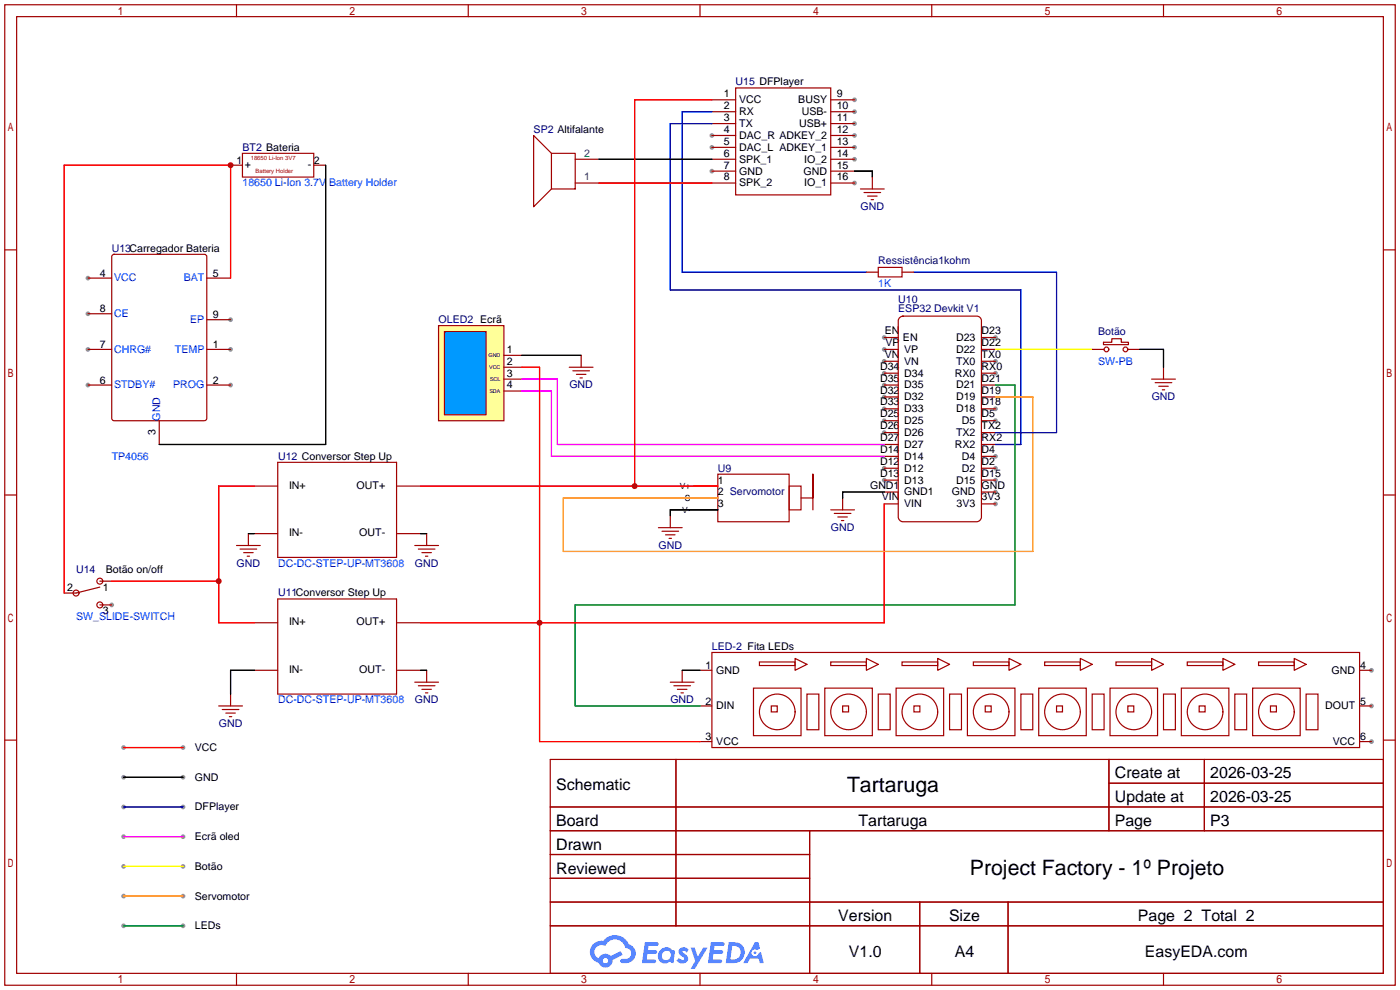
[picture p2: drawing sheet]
<svg xmlns="http://www.w3.org/2000/svg" width="299mm" height="212mm" viewBox="0 0 299 212" stroke-linecap="round" stroke-linejoin="round" font-family="sans-serif">
<g fill="#999">
<circle cx="189" cy="72.1" r=".51"/>
<circle cx="189" cy="74.7" r=".51"/>
<circle cx="189" cy="77.2" r=".51"/>
<circle cx="189" cy="79.8" r=".51"/>
<circle cx="189" cy="82.3" r=".51"/>
<circle cx="189" cy="84.8" r=".51"/>
<circle cx="189" cy="87.4" r=".51"/>
<circle cx="189" cy="89.9" r=".51"/>
<circle cx="189" cy="92.5" r=".51"/>
<circle cx="189" cy="100.1" r=".51"/>
<circle cx="189" cy="102.6" r=".51"/>
<circle cx="212.8" cy="72.1" r=".51"/>
<circle cx="212.8" cy="77.2" r=".51"/>
<circle cx="212.8" cy="79.8" r=".51"/>
<circle cx="212.8" cy="87.4" r=".51"/>
<circle cx="212.8" cy="89.9" r=".51"/>
<circle cx="212.8" cy="97.5" r=".51"/>
<circle cx="212.8" cy="100.1" r=".51"/>
<circle cx="212.8" cy="102.6" r=".51"/>
<circle cx="212.8" cy="105.2" r=".51"/>
<circle cx="212.8" cy="107.7" r=".51"/>
<circle cx="49.3" cy="74.7" r=".51"/>
<circle cx="49.3" cy="82.3" r=".51"/>
<circle cx="18.8" cy="59.4" r=".51"/>
<circle cx="18.8" cy="67.1" r=".51"/>
<circle cx="18.8" cy="74.7" r=".51"/>
<circle cx="18.8" cy="82.3" r=".51"/>
<circle cx="49.3" cy="68.3" r=".51"/>
<circle cx="23.9" cy="129.3" r=".51"/>
<circle cx="152.1" cy="29" r=".51"/>
<circle cx="152.1" cy="31.5" r=".51"/>
<circle cx="152.1" cy="36.6" r=".51"/>
<circle cx="182.6" cy="21.3" r=".51"/>
<circle cx="182.6" cy="23.9" r=".51"/>
<circle cx="182.6" cy="26.4" r=".51"/>
<circle cx="182.6" cy="29" r=".51"/>
<circle cx="182.6" cy="31.5" r=".51"/>
<circle cx="182.6" cy="34" r=".51"/>
<circle cx="182.6" cy="39.1" r=".51"/>
<circle cx="293.1" cy="150.9" r=".51"/>
<circle cx="293.1" cy="158.5" r=".51"/>
<circle cx="293.1" cy="143.3" r=".51"/>
<circle cx="39.1" cy="159.8" r=".51"/>
<circle cx="26.4" cy="159.8" r=".51"/>
<circle cx="39.1" cy="172.5" r=".51"/>
<circle cx="26.4" cy="172.5" r=".51"/>
<circle cx="39.1" cy="185.2" r=".51"/>
<circle cx="26.4" cy="185.2" r=".51"/>
<circle cx="39.1" cy="166.1" r=".51"/>
<circle cx="26.4" cy="166.1" r=".51"/>
<circle cx="26.4" cy="178.8" r=".51"/>
<circle cx="39.1" cy="178.8" r=".51"/>
<circle cx="39.1" cy="191.5" r=".51"/>
<circle cx="26.4" cy="191.5" r=".51"/>
<circle cx="26.4" cy="197.9" r=".51"/>
<circle cx="39.1" cy="197.9" r=".51"/>
</g>
<g fill="none" stroke="#a10000" stroke-width=".25">
<path d="M1 1h297.2v209.6h-297.2zM3.6 3.6h292.1v204.4h-292.1zM50.5 1v2.6M100.1 1v2.6M149.6 1v2.6M199.1 1v2.6M248.7 1v2.6M1 53.4h2.6M295.7 53.4h2.5M1 105.8h2.6M295.7 105.8h2.5M1 158.2h2.6"/>
<path d="M295.7 158.2h2.5M117.6 162.3h178.1v45.7h-178.1zM117.6 172.5h178.1M117.6 177.5h178.1M144.5 162.3v35.6M173 177.5v30.5M237 162.3v15.2M237 167.4h58.7M257.4 162.3v15.2M117.6 182.6h55.4M117.6 192.8h178.1M117.6 187.7h55.4"/>
<path d="M117.6 197.9h178.1M196.6 192.8v15.2M215.4 192.8v15.2M50.5 208v2.6M100.1 208v2.6M149.6 208v2.6M199.1 208v2.6M248.7 208v2.6"/>
</g>
<g fill="#5487ff">
<path d="M145.3 202.7a1.3 1.3 0 0 1 1.9 .3l-.4 .6a.54 .54 0 0 0-.9-.2l.1 .2a1.34 1.34 0 0 1 .9 1.8 1.47 1.47 0 0 1-2.3-.1l.5-.6 .8 .5a.31 .31 0 0 0 .4-.3 .31 .31 0 0 0-.3-.4 1.12 1.12 0 0 1-.7-1.8z"/>
<path d="M147.6 202.5h.9l.6 2 1.2-2h.9l-2.7 4.6h-.9l1-1.7z"/>
<path d="M137.8 201.4h1.7a1.31 1.31 0 0 1 1.2 .2 .4 .4 0 0 1-.3 .5l-1.8 .1-.1 .9h1.6a.4 .4 0 0 1 .4 .4 .4 .4 0 0 1-.5 .4h-1.6l-.2 1.2h1.4a.46 .46 0 0 1 .5 0 .46 .46 0 0 1 .1 .5l-.4 .2h-2.6z"/>
<path d="M151.9 201.4h1.7a1.32 1.32 0 0 1 1.2 .2 .39 .39 0 0 1-.3 .5l-1.8 .1-.1 .9h1.6a.4 .4 0 0 1 .4 .4 .4 .4 0 0 1-.4 .4h-1.7l-.2 1.2h1.4a.46 .46 0 0 1 .5 0 .46 .46 0 0 1 .1 .5l-.4 .2h-2.6z"/>
<path d="M161.3 201.4h.8l.3 1.3-.6 .4a.75 .75 0 0 0-1.1 .3 .75 .75 0 0 0 .5 1 .75 .75 0 0 0 .9-.7l.5-.2 .6 2.3h-.8l-.3-.9h-1.8l-.5 .9h-1z"/>
<path d="M155.7 201.4l-.6 4.4h1.5a2.27 2.27 0 0 0 2.6-2.2 2.27 2.27 0 0 0-2.7-2.2zM156.5 202.1a1.5 1.5 0 0 1 1.8 1.6 1.5 1.5 0 0 1-1.9 1.4h-.3z"/>
<path d="M141.2 203a1.6 1.6 0 0 0-.3 2.3 1.6 1.6 0 0 0 2.3 .2l.7 .3 .3-2.4-.1-.3-.5-.1a1.58 1.58 0 0 0-2.4 0zM141.8 203.5a.98 .98 0 0 1 1.6 .4 .98 .98 0 0 1-1.1 1.3 .94 .94 0 0 1-.9-.7 .94 .94 0 0 1 .4-1z"/>
<path d="M126.8 201.8a2.37 2.37 0 0 0 1.1 4 1.54 1.54 0 0 0 1.8 1 1.54 1.54 0 0 0 1.2-1.6l2.2-1.1-.5-.8-2 1a1.57 1.57 0 0 0-2.7 .5 1.5 1.5 0 0 1-.7-2.1 1.5 1.5 0 0 1 2.2-.5 2.23 2.23 0 0 1 2.3-1.4 2.23 2.23 0 0 1 2 1.8 1.16 1.16 0 0 1 1.2 1.1 1.16 1.16 0 0 1-1.1 1.2h-.7a.47 .47 0 0 0-.5 .4 .47 .47 0 0 0 .4 .5 2.17 2.17 0 0 0 2.5-.9 2.17 2.17 0 0 0-.3-2.7l-.8-.4a3.2 3.2 0 0 0-5.5-.7l-1.1 .1zM128.8 205.3a.6 .6 0 0 1 1.2 0 .6 .6 0 0 1-1.2 0z"/>
<circle cx="161.4" cy="203.6" r=".28"/>
</g>
<g fill="none" stroke="#a10000" stroke-width=".25">
<path d="M157.2 18.8h20.3v22.9h-20.3zM49.3 35.3h2.5M51.8 32.8h15.3v5h-15.3zM67.1 35.3h2.5M117.9 32.8l-3.9-3.8v15.2l3.9-3.8M117.9 32.8h5v7.6h-5zM152.1 21.3h5.1M152.1 23.9h5.1M152.1 26.4h5.1M152.1 29h5.1M152.1 31.5h5.1M152.1 34h5.1"/>
<path d="M152.1 36.6h5.1M152.1 39.1h5.1M177.5 21.3h5.1M177.5 23.9h5.1M177.5 26.4h5.1M177.5 29h5.1M177.5 31.5h5.1M177.5 34h5.1M177.5 36.6h5.1M177.5 39.1h5.1M24 54.6l.4-.2h19.3l.4 .2 .1 34.8-.3 .4-19.5 .1-.5-.3zM189 72.1h3"/>
<path d="M189 74.7h3M189 77.2h3M189 79.8h3M192.3 67.9l.7-.3h15.8a1 1 0 0 1 1 1v41.9a1.07 1.07 0 0 1-1 1h-15.8a1.07 1.07 0 0 1-1-1v-41.9zM209.8 72.1h3M209.8 74.7h3M209.8 77.2h3M209.8 79.8h3M59.4 98.8h25.4v20.3h-25.4zM189 82.3h3M189 84.8h3M189 87.4h3"/>
<path d="M189 89.9h3M189 92.5h3M189 95h3M189 97.5h3M209.8 82.3h3M209.8 84.8h3M209.8 87.4h3M209.8 89.9h3M209.8 92.5h3M209.8 95h3M209.8 97.5h3M50.5 116.6h5.1"/>
<path d="M51.3 117.3h3.6M52.1 118.1h2M52.8 118.9h.5M53.1 114v2.6M54.4 103.9h5M54.4 114h5M84.9 103.9h5M84.9 114h5M88.6 116.6h5.1M89.4 117.3h3.6M90.2 118.1h2M90.9 118.9h.5"/>
<path d="M91.2 114v2.6M189 100.1h3M189 102.6h3M189 105.2h3M189 107.7h3M209.8 100.1h3M209.8 102.6h3M209.8 105.2h3M209.8 107.7h3M21.3 125.5l-5 1.2h-2.6M21.3 124.2h2.6M21.3 129.3h2.6"/>
<path d="M54.4 133.1h5M59.4 128h25.4v20.3h-25.4zM84.9 133.1h5M46.7 150.9h5.1M47.5 151.6h3.6M48.3 152.4h2M49 153.2h.5M49.3 148.3v2.6M54.4 143.3h5M84.9 143.3h5M88.6 145.8h5.1M89.4 146.6h3.6"/>
<path d="M90.2 147.3h2M90.9 148.1h.5M91.2 143.3v2.5"/>
<circle cx="16.3" cy="126.7" r=".63"/>
<circle cx="21.3" cy="129.3" r=".63"/>
<circle cx="21.3" cy="124.2" r=".63"/>
</g>
<path d="M18.8 59.4h5.1M44.2 59.4h5.1M18.8 74.7h5.1M18.8 67.1h5.1M44.2 74.7h5.1M44.2 68.3h5.1M18.8 82.3h5.1M34 89.9v5.1M44.2 82.3h5.1" fill="none" stroke="#870000" stroke-width=".25"/>
<path d="M128 39.1h24.1M49.3 59.4v-24.1h-35.6v91.4M54.4 103.9h-7.7v29.2h7.7M23.9 124.2h22.8" fill="none" stroke="#f00" stroke-width=".25"/>
<path d="M69.6 35.3v59.7h-35.6M128 34h24.1M182.6 36.6h3.8v1.2M53.1 114h1.3M89.9 114h1.3M54.4 143.3h-5.1v5M89.9 143.3h1.3" fill="none" stroke="#000" stroke-width=".25"/>
<path d="M122.9 39.1h5.1M122.9 34h5.1" fill="none" stroke="#850000" stroke-width=".25"/>
<path d="M152.1 23.9h-6.3v34.3h39.4M152.1 26.4h-8.8v35.6h74.9v33h-5.4" fill="none" stroke="#00f" stroke-width=".25"/>
<path d="M93.7 69.6h14v20.3h-14z" fill="#ff9" stroke="#a10000" stroke-width=".25"/>
<path d="M107.7 75.9h3.8M107.7 78.5h3.8M107.7 81h3.8M107.7 83.6h3.8" fill="none" stroke="#a10000" stroke-width=".25"/>
<path d="M95 70.9h8.9v17.7h-8.9z" fill="#09f" stroke="#a10000" stroke-width=".25"/>
<path d="M111.5 83.6h6.4v13.9h71.1M111.5 81h7.6v14h69.9M26.4 178.8h12.7" fill="none" stroke="#f0f" stroke-width=".25"/>
<g fill="none" stroke="#a10000" stroke-width=".25">
<path d="M186.4 37.8v2.6M183.9 40.4h5.1M184.7 41.1h3.5M185.2 58.2h2.5M185.4 41.9h2.1M186.2 42.7h.5M187.7 57.2h5.1v2h-5.1zM192.8 58.2h2.5M121.7 78.5h5M122.4 79.2h3.6M124.2 75.9v2.6M233.4 74.7h2.6"/>
<path d="M235.8 73.2h1.8v-.8h2v.8h1.6v.5h-5.4zM241 74.7h2.6M248.7 78.5v2.5M123.2 80h2M124 80.8h.5M246.1 81h5.1M246.9 81.8h3.5M247.6 82.5h2.1M248.4 83.3h.5M140.7 112.8h5.1M141.5 113.5h3.5M142.2 114.3h2.1"/>
<path d="M143 115.1h.5M143.3 110.2v2.6M153.4 101.3h15.3v10.2h-15.3zM168.7 103.9h2.5v5.1h-2.5zM171.2 106.4h2.5v-5.1v7.7M177.5 109h5.1M178.3 109.7h3.6M179.1 110.5h2M179.8 111.3h.5M180.1 106.4v2.6M152.1 139.4h138.5v20.4h-138.5zM143.3 145.8h5"/>
<path d="M144 146.6h3.6M144.8 147.3h2M145.5 148.1h.5M145.8 143.3v2.5M149.6 143.3h2.5M149.6 150.9h2.5M149.6 158.5h2.5M161 147.1h10.2v10.1h-10.2zM162.3 141.5h7.6v.7h-7.6zM164.8 150.9h1.3v1.2h-1.3zM169.9 140.7l2.6 1.3-2.6 1.3zM172.5 148.3h2.5v7.7h-2.5z"/>
<path d="M176.3 147.1h10.1v10.1h-10.1zM177.5 141.5h7.7v.7h-7.7zM180.1 150.9h1.3v1.2h-1.3zM185.2 140.7l2.5 1.3-2.5 1.3zM187.7 148.3h2.5v7.7h-2.5zM191.5 147.1h10.2v10.1h-10.2zM192.8 141.5h7.6v.7h-7.6zM195.3 150.9h1.3v1.2h-1.3zM200.4 140.7l2.5 1.3-2.5 1.3zM202.9 148.3h2.6v7.7h-2.6zM206.8 147.1h10.1v10.1h-10.1zM208 141.5h7.6v.7h-7.6z"/>
<path d="M210.6 150.9h1.2v1.2h-1.2zM215.6 140.7l2.6 1.3-2.6 1.3zM218.2 148.3h2.5v7.7h-2.5zM222 147.1h10.2v10.1h-10.2zM223.3 141.5h7.6v.7h-7.6zM225.8 150.9h1.3v1.2h-1.3zM230.9 140.7l2.5 1.3-2.5 1.3zM233.4 148.3h2.6v7.7h-2.6zM237.2 147.1h10.2v10.1h-10.2zM238.5 141.5h7.6v.7h-7.6zM241 150.9h1.3v1.2h-1.3zM246.1 140.7l2.6 1.3-2.6 1.3z"/>
<path d="M248.7 148.3h2.5v7.7h-2.5zM252.5 147.1h10.1v10.1h-10.1zM253.7 141.5h7.7v.7h-7.7zM256.3 150.9h1.3v1.2h-1.3zM261.4 140.7l2.5 1.3-2.5 1.3zM263.9 148.3h2.5v7.7h-2.5zM267.7 147.1h10.2v10.1h-10.2zM269 141.5h7.6v.7h-7.6zM271.5 150.9h1.3v1.2h-1.3zM276.6 140.7l2.5 1.3-2.5 1.3zM279.1 148.3h2.6v7.7h-2.6zM290.6 143.3h2.5"/>
<path d="M290.6 150.9h2.5M290.6 158.5h2.5"/>
<circle cx="236.5" cy="74.7" r=".51"/>
<circle cx="240.5" cy="74.7" r=".51"/>
<circle cx="166.1" cy="152.1" r="3.8"/>
<circle cx="181.4" cy="152.1" r="3.8"/>
<circle cx="196.6" cy="152.1" r="3.8"/>
<circle cx="211.8" cy="152.1" r="3.8"/>
<circle cx="227.1" cy="152.1" r="3.8"/>
<circle cx="242.3" cy="152.1" r="3.8"/>
<circle cx="257.6" cy="152.1" r="3.8"/>
<circle cx="272.8" cy="152.1" r="3.8"/>
</g>
<path d="M152.1 21.3h-16.5v82.6M111.5 78.5h3.8v80h34.3M89.9 103.9h63.5M189 107.7v25.4h-99.1M26.4 159.8h12.7" fill="none" stroke="#f00" stroke-width=".25"/>
<path d="M212.8 74.7h20.6M148.3 106.4h5.1M26.4 185.2h12.7" fill="none" stroke="#ff0" stroke-width=".25"/>
<path d="M111.5 75.9h12.7M243.6 74.7h5.1v3.8M153.4 109h-10.1v1.2M189 105.2h-8.9v1.2M145.8 143.3h3.8M26.4 166.1h12.7" fill="none" stroke="#000" stroke-width=".25"/>
<path d="M212.8 82.3h4.1v47h-94v21.6h26.7M26.4 197.9h12.7" fill="none" stroke="#008700" stroke-width=".25"/>
<path d="M212.8 84.8h7.9v33.1h-100.3v-11.5h33M26.4 191.5h12.7" fill="none" stroke="#f90" stroke-width=".25"/>
<path d="M195.3 58.2h30.5v34.3h-13M26.4 172.5h12.7" fill="none" stroke="#00f" stroke-width=".25"/>
<g fill="#c00">
<circle cx="49.3" cy="35.3" r=".63"/>
<circle cx="46.7" cy="124.2" r=".63"/>
<circle cx="115.3" cy="133.1" r=".63"/>
<circle cx="135.6" cy="103.9" r=".63"/>
</g>
<g font-size="4.5">
<text x="181" y="169.2">Tartaruga</text>
<text x="207.3" y="187">Project Factory - 1º Projeto</text>
</g>
<g font-size="3.4">
<text x="238.3" y="166.4">Create at</text>
<text x="258.7" y="166.4">2026-03-25</text>
<text x="118.9" y="168.9">Schematic</text>
<text x="238.3" y="171.4">Update at</text>
<text x="258.7" y="171.4">2026-03-25</text>
<text x="118.9" y="176.5">Board</text>
<text x="183.5" y="176.5">Tartaruga</text>
<text x="238.3" y="176.5">Page</text>
<text x="258.7" y="176.5">P3</text>
<text x="118.9" y="181.6">Drawn</text>
<text x="118.9" y="186.7">Reviewed</text>
<text x="179.2" y="196.8">Version</text>
<text x="202.8" y="196.8">Size</text>
<text x="243.2" y="196.8">Page 2 Total 2</text>
<text x="181.4" y="204.5">V1.0</text>
<text x="204.1" y="204.5">A4</text>
<text x="244.7" y="204.5">EasyEDA.com</text>
</g>
<g font-size="2.3">
<text x="154.7" y="20.8">1</text>
<text x="154.7" y="23.3">2</text>
<text x="158" y="22.1">VCC</text>
<text x="170.6" y="22.1">BUSY</text>
<text x="178.8" y="20.8">9</text>
<text x="178.8" y="23.3">10</text>
<text x="154.7" y="25.9">3</text>
<text x="154.7" y="28.4">4</text>
<text x="158" y="24.6">RX</text>
<text x="158" y="27.1">TX</text>
<text x="158" y="29.7">DAC_R ADKEY_2</text>
<text x="170.8" y="27.1">USB+</text>
<text x="171.4" y="24.6">USB-</text>
<text x="178.8" y="25.9">11</text>
<text x="178.8" y="28.4">12</text>
<text x="50.6" y="35">1</text>
<text x="67.1" y="35">2</text>
<text x="154.7" y="31">5</text>
<text x="154.7" y="33.5">6</text>
<text x="158" y="32.2">DAC_L ADKEY_1</text>
<text x="158" y="34.8">SPK_1</text>
<text x="171.9" y="34.8">IO_2</text>
<text x="178.8" y="31">13</text>
<text x="178.8" y="33.5">14</text>
<text x="52.3" y="36">+</text>
<text x="65.8" y="36">-</text>
<text x="154.7" y="36">7</text>
<text x="154.7" y="38.6">8</text>
<text x="158" y="37.3">GND</text>
<text x="158" y="39.8">SPK_2</text>
<text x="171.7" y="37.3">GND</text>
<text x="171.9" y="39.8">IO_1</text>
<text x="178.8" y="36">15</text>
<text x="178.8" y="38.6">16</text>
<text x="21.3" y="59.1">4</text>
<text x="45.5" y="59.1">5</text>
<text x="21.3" y="66.7">8</text>
<text x="45.5" y="68">9</text>
<text x="189.1" y="71.4">EN</text>
<text x="209.8" y="71.4">D23</text>
<text x="21.3" y="74.4">7</text>
<text x="45.5" y="74.4">1</text>
<text x="108.3" y="75.4">1</text>
<text x="108.3" y="77.9">2</text>
<text x="189.1" y="76.5">VN</text>
<text x="189.2" y="73.9">VP</text>
<text x="193" y="72.9">EN</text>
<text x="193.2" y="75.4">VP</text>
<text x="193.2" y="77.9">VN</text>
<text x="204.3" y="72.9">D23</text>
<text x="204.3" y="75.4">D22</text>
<text x="204.3" y="77.9">TX0</text>
<text x="209.8" y="73.9">D22</text>
<text x="209.8" y="76.5">TX0</text>
<text x="21.3" y="82">6</text>
<text x="45.5" y="82">2</text>
<text x="108.3" y="80.5">3</text>
<text x="108.3" y="83">4</text>
<text x="188.1" y="79">D34</text>
<text x="188.1" y="81.6">D35</text>
<text x="193.2" y="80.5">D34</text>
<text x="193.2" y="83">D35</text>
<text x="204.1" y="80.5">RX0</text>
<text x="204.3" y="83">D21</text>
<text x="209.8" y="79">RX0</text>
<text x="209.8" y="81.6">D21</text>
<text x="188.1" y="84.1">D32</text>
<text x="188.1" y="86.6">D33</text>
<text x="188.1" y="89.2">D25</text>
<text x="193.2" y="85.6">D32</text>
<text x="193.2" y="88.1">D33</text>
<text x="204.3" y="85.6">D19</text>
<text x="204.3" y="88.1">D18</text>
<text x="209.8" y="84.1">D19</text>
<text x="209.8" y="86.6">D18</text>
<text x="209.8" y="89.2">D5</text>
<text x="33.2" y="92.9" transform="rotate(-90 33.2 92.9)">3</text>
<text x="188.1" y="91.7">D26</text>
<text x="188.1" y="94.3">D27</text>
<text x="193.2" y="90.6">D25</text>
<text x="193.2" y="93.2">D26</text>
<text x="193.2" y="95.7">D27</text>
<text x="204.1" y="95.7">RX2</text>
<text x="204.3" y="93.2">TX2</text>
<text x="205.6" y="90.6">D5</text>
<text x="209.8" y="91.7">TX2</text>
<text x="209.8" y="94.3">RX2</text>
<text x="188.1" y="96.8">D14</text>
<text x="188.1" y="99.3">D12</text>
<text x="188.1" y="101.9">D13</text>
<text x="193.2" y="98.3">D14</text>
<text x="193.2" y="100.8">D12</text>
<text x="205.6" y="98.3">D4</text>
<text x="205.6" y="100.8">D2</text>
<text x="209.8" y="96.8">D4</text>
<text x="209.8" y="99.3">D2</text>
<text x="209.8" y="101.9">D15</text>
<text x="61.8" y="104.4">IN+</text>
<text x="76.2" y="104.4">OUT+</text>
<text x="153.4" y="103.3">1</text>
<text x="153.4" y="105.9">2 Servomotor</text>
<text x="186" y="104.4">GND1</text>
<text x="188.5" y="107">VIN</text>
<text x="193.2" y="103.3">D13</text>
<text x="193.2" y="105.9">GND1</text>
<text x="203.4" y="105.9">GND</text>
<text x="204.3" y="103.3">D15</text>
<text x="209.8" y="104.4">GND</text>
<text x="209.8" y="107">3V3</text>
<text x="153.4" y="108.4">3</text>
<text x="193.2" y="108.4">VIN</text>
<text x="204.5" y="108.4">3V3</text>
<text x="61.8" y="114.6">IN-</text>
<text x="76.8" y="114.6">OUT-</text>
<text x="22.6" y="122.4">Botão on/off</text>
<text x="14.4" y="126.2">2</text>
<text x="22" y="126.2">1</text>
<text x="22" y="131.3">3</text>
<text x="61.8" y="133.6">IN+</text>
<text x="76.2" y="133.6">OUT+</text>
<text x="61.8" y="143.8">IN-</text>
<text x="76.8" y="143.8">OUT-</text>
<text x="150.8" y="142.9">1</text>
<text x="153.1" y="144">GND</text>
<text x="284.6" y="144">GND</text>
<text x="290.7" y="142.9">4</text>
<text x="150.8" y="150.6">2</text>
<text x="153.1" y="151.6">DIN</text>
<text x="283.2" y="151.6">DOUT</text>
<text x="290.7" y="150.6">5</text>
<text x="41.7" y="160.5">VCC</text>
<text x="150.8" y="158.2">3</text>
<text x="153.1" y="159.2">VCC</text>
<text x="284.9" y="159.2">VCC</text>
<text x="290.7" y="158.2">6</text>
<text x="41.7" y="166.8">GND</text>
<text x="41.7" y="173.2">DFPlayer</text>
<text x="41.7" y="179.5">Ecrã oled</text>
<text x="41.7" y="185.9">Botão</text>
<text x="41.7" y="192.2">Servomotor</text>
<text x="41.7" y="198.6">LEDs</text>
</g>
<g font-size="2.3" fill="#000080">
<text x="157.2" y="18.3">U15 DFPlayer</text>
<text x="114" y="28.4">SP2 Altifalante</text>
<text x="51.8" y="32.2">BT2 Bateria</text>
<text x="183.9" y="44.9">GND</text>
<text x="23.9" y="53.8">U13Carregador Bateria</text>
<text x="187.7" y="56.4">Ressistência1kohm</text>
<text x="192" y="64.7">U10</text>
<text x="93.7" y="69.1">OLED2 Ecrã</text>
<text x="192" y="66.8">ESP32 Devkit V1</text>
<text x="234.7" y="71.6">Botão</text>
<text x="121.7" y="83">GND</text>
<text x="246.1" y="85.6">GND</text>
<text x="59.4" y="98.3">U12 Conversor Step Up</text>
<text x="153.4" y="100.8">U9</text>
<text x="177.6" y="113.5">GND</text>
<text x="140.7" y="117.3">GND</text>
<text x="16.3" y="122.4">U14</text>
<text x="50.6" y="121.1">GND</text>
<text x="88.7" y="121.1">GND</text>
<text x="59.4" y="127.5">U11Conversor Step Up</text>
<text x="152.1" y="138.9">LED-2 Fita LEDs</text>
<text x="46.8" y="155.4">GND</text>
<text x="88.7" y="150.3">GND</text>
<text x="143.3" y="150.3">GND</text>
</g>
<g font-size="2.3" fill="#006464">
<text x="124.8" y="33.5">2</text>
<text x="124.8" y="38.6">1</text>
</g>
<g font-size="2.3" fill="#00f">
<text x="51.8" y="39.8">18650 Li-Ion 3.7V Battery Holder</text>
<text x="24.4" y="60.1">VCC</text>
<text x="39.3" y="60.1">BAT</text>
<text x="187.7" y="61.4">1K</text>
<text x="24.4" y="67.8">CE</text>
<text x="40.7" y="69">EP</text>
<text x="24.4" y="75.4">CHRG#</text>
<text x="37.4" y="75.4">TEMP</text>
<text x="234.7" y="77.9">SW-PB</text>
<text x="24.4" y="83">STDBY#</text>
<text x="37" y="83">PROG</text>
<text x="34.3" y="89.9" transform="rotate(-90 34.3 89.9)">GND</text>
<text x="23.9" y="98.3">TP4056</text>
<text x="59.4" y="121.1">DC-DC-STEP-UP-MT3608</text>
<text x="16.3" y="132.6">SW_SLIDE-SWITCH</text>
<text x="59.4" y="150.3">DC-DC-STEP-UP-MT3608</text>
</g>
<g font-size="1.8">
<text x="145.3" y="104.5">V+</text>
<text x="146.4" y="107">S</text>
<text x="145.8" y="109.5">V-</text>
</g>
<g font-size="1.3" fill="#a00000">
<text x="53.6" y="34.2">18650 Li-Ion 3V7</text>
<text x="54.6" y="37">Battery Holder</text>
</g>
<g font-size="1.1">
<text x="104.4" y="76.3">GND</text>
<text x="104.5" y="78.8">VCC</text>
<text x="104.6" y="83.9">SDA</text>
<text x="104.7" y="81.4">SCL</text>
</g>
</svg>
